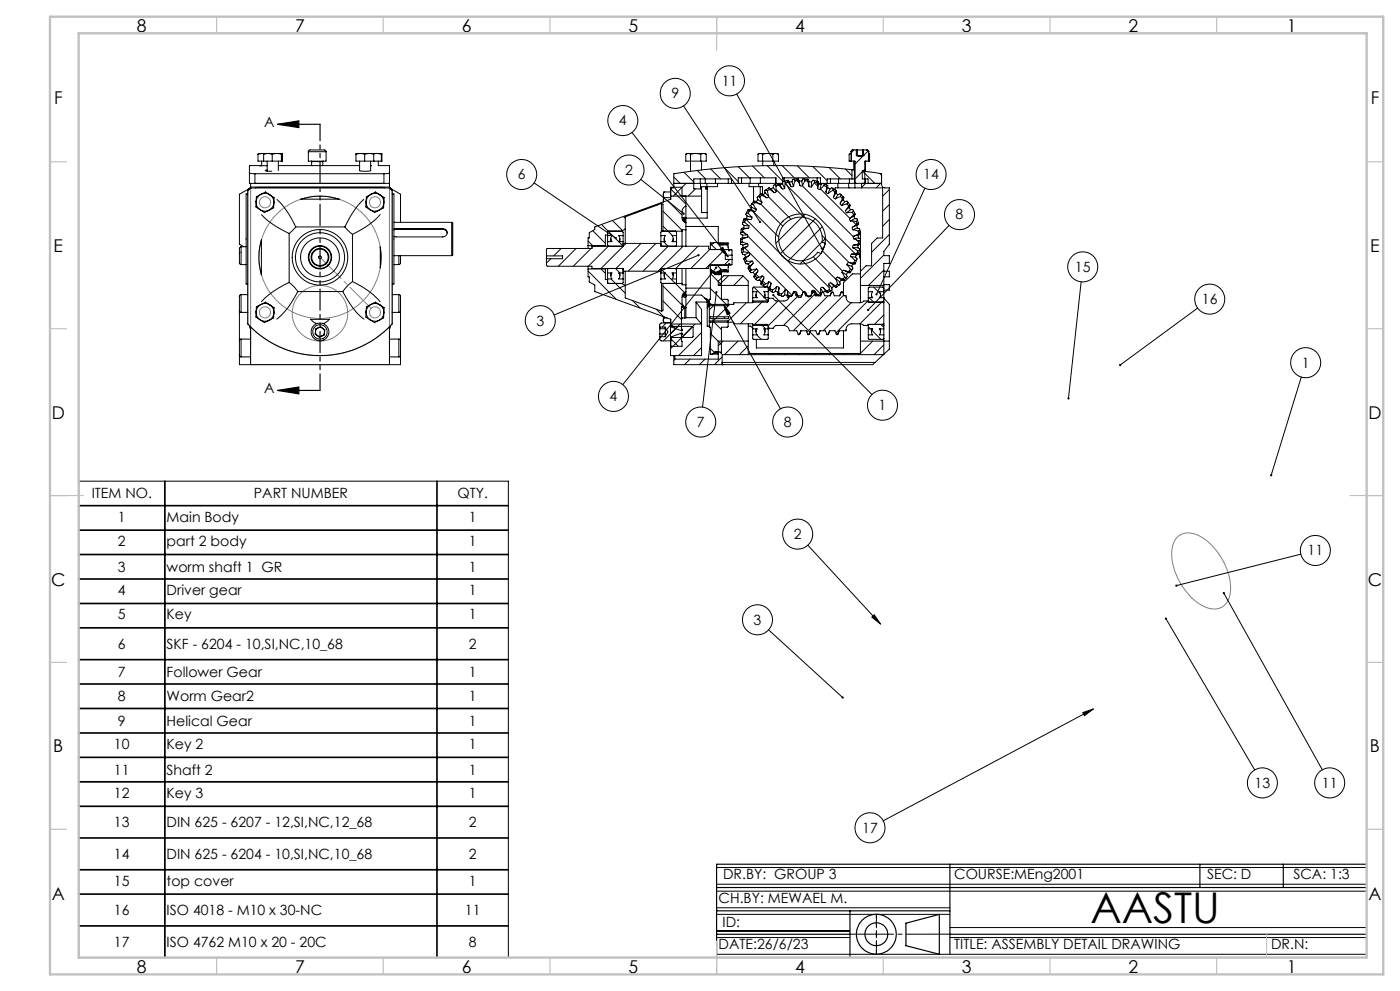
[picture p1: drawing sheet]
<svg xmlns="http://www.w3.org/2000/svg" width="420mm" height="297mm" viewBox="0 0 420 297" stroke-linecap="round" stroke-linejoin="round" font-family="sans-serif">
<g fill="none" stroke="#000" stroke-width=".35">
<path d="M83.3 37.2l6.3-1v2zM83.3 37.2h12.7M83.3 117l6.3-1v2zM83.3 117h12.7M285 259v27M360 259v7M385 259v7M410 259h-195v28M215 266h195M215 273h70M215 280h40M255 273v14"/>
<path d="M271.8 276.7l10-2.7v12l-10-2.6zM285 280h125"/>
<circle cx="262.9" cy="280" r="6"/>
<circle cx="262.9" cy="280" r="3.4"/>
</g>
<g fill="none" stroke="#000" stroke-width=".3">
<path d="M189.6 39.7l28.8 37.3M205.1 31.7l22.9 34.8M221 28.2l25.6 46.3M74.3 58.1h-.5v27h.5M74.5 56.7l-2.7 1.5v15l1.3 .7M74.8 51.8l1.7 .3M74.8 51.8v3.2h.4M74.8 56.6h-.3v.4M75.2 56.3l-.9 .8v40a29.4 29.4 0 0 0 43.4 0v-40l-.9-.8M75.2 56.3h.1M75.2 55.7l-.1 .4-.5 .5M75.2 55h41.6"/>
<path d="M75.2 56.3h41.6M75.2 55v1.3M76.5 52.1v2.9M76.5 52.1h38.7M76.6 56.3l1.1-.2h36.6l1.1 .2M77.4 46.2v2.1h7.3v-2.1M78.3 58.2l-1.4 .7-.1 1.6M78.3 58.2a2.76 2.76 0 0 0-1.5 2.3M78.3 58.2a2.66 2.66 0 0 1 2.6 .2M78.3 58.2l1.4-.7 1.2 .9M78.5 49.6h-.6l2.3 .1M78.5 49.6h-3.7v2.2"/>
<path d="M78.5 48.3v1.4M78.7 46h.4M78.7 46h.5M78.7 46l-1.3 .2M78.7 46h-1.2l-.1 .2M79.1 46.2v2.1M79.2 46h.1M79.2 46l-.1 .2M79.2 46h1.2M80.2 51l-.6 .1 1.9 .2M80.2 48.3v3M80.4 46h2.6"/>
<path d="M80.4 46l1.3 .2M80.4 46l-1.3 .2M80.9 58.4a2.58 2.58 0 0 1 1.3 2.3M80.9 58.4l1.3 .8v1.5M81.7 46.2v2.1M83 46l1.4 .2M83 46l-1.3 .2M83 46h1.5M83.1 59.8a26.1 26.1 0 0 1 5.6 8.2M83.5 48.3v2.8M83.5 49.6h24.4M84.4 46.2v2.1"/>
<path d="M84.5 46h.1M84.5 46l.1 2.3M84.5 46l-.1 .2M84.5 46l.2 .2M84.6 46.2h.1M90.1 59.8a18.3 18.3 0 0 1 11.7 0M90.3 59.7h11.4M92.5 45.5l.1-.4 .4-.2h4.3l.4 .2 .1 .4M92.5 45.5v2.8h5.3v-2.8M92.5 45.5h5.3M93.4 48.3l.1 .1M93.5 48.4h3.3"/>
<path d="M93.5 48.4v1.2M96.8 48.4v1.2M97 48.3l-.2 .1M106.9 46h.1M106.9 46l-.1 .2M106.9 46h1.2M107.9 48.3v2.8l1.1 .2 2.2-.1v-2.9M108.1 46h2.6M108.1 46l1.3 .2M108.1 46l-1.3 .2M109.1 59.8a26.1 26.1 0 0 0-5.6 8.2M109.4 46.2v2.1"/>
<path d="M110.7 46l1.4 .2M110.7 46l-1.3 .2M110.7 46h1.5M111.2 49.7h.3M111.3 58.2a2.76 2.76 0 0 0-1.5 2.3M111.3 58.2l-1.4 .7-.1 1.6M111.3 58.2a2.72 2.72 0 0 1 2.6 .2M111.3 58.2l1.3-.7 1.3 .9M112.1 46.2v2.1M112.2 46h.1M112.2 46h.8M112.2 46l-.1 .2"/>
<path d="M113 46l1.4 .2M113 46l-.7 .1M113 46h1.5M113.5 48.3v1.3h3.3v2.2M113.9 58.4a2.65 2.65 0 0 1 1.2 2.3M113.9 58.4l1.4 .8-.2 1.5M114.4 46.2v2.1M114.5 46l-.1 .2M114.5 46l.1 2.3h-7.8v-2.1M115.2 52.1v2.9M116.8 51.8l-1.6 .3M116.8 56.3h.1"/>
<path d="M116.8 55.7l.6 .9M116.8 51.8v4.5M117.2 56.6h.3v.4M117.5 56.7l2.7 1.5v8.4M117.7 58.1h.5v27h-.5M160.2 54.8l24.5 16.5M192.2 53.8l12.9 10.2M199 58.4l.2 .8M199 58.4v2.1l.2-1.3M199.2 57.5l-.2 .9M199.2 57.5h2M199.2 59.2h2"/>
<path d="M201.2 58.8v1M201.2 56.3h.1M201.2 58.8h9.3M201.2 56.3v2.5M201.3 56.7l4.5 4.5M202.1 55h8M202.1 53.1l1.9 1.9M204.6 58.8v-2.7h-3.3v3.6l-22.9 8.3v.8l-1.6 .9v1.6h-.4v2.3M205.2 51.6l2.9 3M205.8 58.8v3M205.8 55l-3.8 3.8M206.4 46l.8 .2"/>
<path d="M206.4 46h2.3M206.4 46l-.7 .2v2.1h6.2v-2.1M206.4 46l-.6 .2M207.2 46.2v5.1M208.6 56.6l-2.2 2.2M208.7 46l1.5 .2M208.7 46h2.4M208.7 46l-1.5 .2M209.2 51.1l2.5 2.5M210.1 53.6v1.4M210.1 55h2M210.1 55v1.6"/>
<path d="M210.2 46.2v2.1M210.5 58.8v4.9h1.7M210.5 48.3v2.6M211.1 46l.8 .2M211.1 46l-.9 .2M211.6 53.6v1.4M212.1 55h3.2M212.1 55v1.6M212.2 56.6h-.5v-.7h-1.2v2.9M213.2 50.6l3 3M214.6 53.6v1.4M215.3 55h4.2"/>
<path d="M215.3 55v.9h-3.1v7.8M217.3 50.3l4.2 4.1M218.5 53.6v1.4M219.5 55v-1.4h-11.4v3h2.4M219.5 55h2M221.5 55h3.2M221.5 55v-1.7h11.3v1.7M221.5 50l3.3 3.3M222.5 53.3v1.7M224.7 55v.9h2.9M224.7 55h2.9M225 53.3v1.7"/>
<path d="M225.8 49.8l3.5 3.5M226.1 55.9v4.5M227.3 59.8l1.3 .8M227.3 59.8l-.5 .6M227.5 58.8l.5 .3M227.5 58.8l-.4 .4 .2 .6M227.6 55.9h1.1v2.3M227.6 55h5.2M227.6 55v.9M228 59.1l.6 1.5M228.1 58.3l-.6 .5M228.1 58.3l.4 .3"/>
<path d="M228.1 55.9v2.4M228.1 58.3l.2-.2 .6 .2M228.1 46l.7 .2M228.1 46h2.2M228.1 46l-.7 .2v2.1h6.1v-2.1M228.1 46l-.6 .2M228.1 53.3v1.7M228.5 58.6l-.5 .5M228.5 58.6l.8 .3a.73 .73 0 0 0 .6 .4 .73 .73 0 0 0 .7-.4v-.1M228.8 46.2v2.1M228.8 48.3v1.4M228.9 58.3l.9 .9"/>
<path d="M229.5 57.8l1.1 1M229.5 57.8l-.6 .5M229.8 56.9l.5 .3M229.8 56.9l-.4 .3 .1 .6M230.2 49.6l4.6 4.7M230.3 57.2l.3 1.6M230.3 46l1.5 .2M230.3 46l-1.5 .2M230.3 46h2.4M230.5 56.4l-.7 .5M230.5 56.4l.4 .4M230.5 56.4l.3-.2 .5 .4"/>
<path d="M230.5 59l6.8 6.7M230.9 56.8l-.6 .4M230.9 56.8l.8 .5a.62 .62 0 0 0 .6 .5 .62 .62 0 0 0 .6-.4M231.3 56.6l.8 1.1M231.8 46.2v2.1M232 56.2l.9 1.2M232 56.2l-.7 .4M232.1 48.3v1.3M232.4 55.3l.4 .4M232.4 55.3l-.4 .3v.6M232.7 46l-.9 .2M232.7 46l.8 .2"/>
<path d="M232.7 53.3v1.7M232.8 55h2v-1.7h11.3v1.7M232.8 55.7l.1 1.7M232.8 56.8l8.4 8.4M233.2 55l-.8 .3M233.2 55l.3 .4M233.4 55h-.2M233.5 55.4l-.7 .3M233.5 55.4l.6 .6a.75 .75 0 0 0 1.3 .4v-.1M233.6 55l.4 .3M234 55.3l.6 1.2M234.6 49.6l3.7 3.7"/>
<path d="M234.7 55l.7 1.3M234.7 55l-.7 .3M234.7 55h.1M235.3 53.3v1M235.3 54.3l.3 .4M235.3 54.3l-.5 .3M235.5 55l21.1 21.1M235.6 54.7l-.2 1.6M236.1 54.1l-.8 .2M236.1 54.1l.3 .4M236.1 54.1l.3-.1 .4 .5M236.4 54.5l-.8 .2"/>
<path d="M236.4 54.5l.5 .7a.79 .79 0 0 0 .9 .7l.3-.1M236.8 54.5l.4 1.3M237.6 54.4l.5 1.4M237.6 54.4l-.8 .1M238.3 53.7l.2 .5M238.3 53.7l-.5 .1-.2 .6M238.5 54.2l-.4 1.6M239.1 53.7h-.8M239.1 53.7l.2 .4M239.1 53.7l.4-.1 .2 .5M239.1 54.1l.4 .4M239.2 49.7l3.6 3.6"/>
<path d="M239.3 54.1l-.8 .1M239.3 54.1l.4 .8a.74 .74 0 0 0 .8 .9l.3-.2M239.7 54.1l.2 1.4M239.7 54.1l.9 .1M240.6 54.2l.2 1.4M240.7 55.7l15.3 15.3M241.4 53.7l.1 .5M241.4 53.7h.8M241.4 53.7l-.5-.1-.3 .6M241.5 54.2l-.7 1.4M241.5 54.2l.8 .1M242.2 53.7l.1 .6"/>
<path d="M242.2 53.7l.3 .1 .2 .6M242.3 54.3l.3 .9a.63 .63 0 0 0 .2 .7 .63 .63 0 0 0 .7 .1M242.7 54.4l-.1 1.3M242.7 54.4l.8 .1M243.5 54.5v1.5M243.9 49.9l4.2 4.2M244.3 54.8l1 1M244.4 54.1v.5M244.4 54.1l.8 .2M244.4 54.1l-.5-.1-.4 .5M244.4 54.6l-.9 1.4M244.4 54.6l.8 .3"/>
<path d="M245.1 53.3v1M245.2 54.9l.1 .8a.69 .69 0 0 0 0 .8 .69 .69 0 0 0 .8 .3M245.2 54.3v.6M245.2 54.3l.3 .1 .1 .6M245.6 55h.5M245.6 55l-.3 1.4M245.6 55l.7 .3M246.1 55h2M246.2 56.7l8.8 8.8M246.3 55.3l-.2 1.5M246.8 55l-.5 .3M246.9 55l.4 .1"/>
<path d="M247.2 55.6l-1.1 1.2M247.2 55.6l.7 .3M247.3 55.1l-.1 .5M247.3 55.1l.7 .4M247.9 55.9v.9a.74 .74 0 0 0-.1 .7 .74 .74 0 0 0 .6 .5h.1M248 55.5l-.1 .4M248 55.5l.3 .1v.6M248.1 55h3.3M248.3 56.2l-.5 1.3M248.3 56.2l.7 .4M248.7 50.2l3.4 3.4M249 56.6l-.5 1.4"/>
<path d="M249.1 53.6v1.4M249.8 57l-1.3 1M249.8 57l.7 .5M249.9 56.5l-.1 .5M249.9 56.5l.7 .5M249.9 56.5l-.3-.2-.6 .3M250.5 57.5l-.2 1a.61 .61 0 0 0-.2 .7 .61 .61 0 0 0 .6 .4M250.6 57l-.1 .5M250.6 57l.3 .2-.1 .6M250.8 57.8l-.7 1.1M250.8 57.8l.6 .5M251.4 55h3.2"/>
<path d="M251.4 55v1.3M251.4 58.3l-.7 1.3M251.4 58.3l.6-.2 .4 .3M251.6 53.6v1.4M252.2 58.9l-1.5 .7M252.2 58.9l.5 .5M252.4 58.4l-.2 .5M252.4 58.4l.6 .6M252.7 59.4l-.3 .8a.73 .73 0 0 0 0 1.3l.2 .1M253 59.8l-.8 .9M253 59.8l.5 .6M253 59l-.3 .4"/>
<path d="M253 59l.2 .2-.2 .6M253.6 50.7l2 1.9M254.6 55h1.9M254.6 55v1.3M254.8 53.6v1.4M254.9 46.1l.4-.1-.6 .2v2.1h.6M255.3 48.3h.1M255.3 45.5h.1M255.3 45.5v2.8M255.4 48.3l1.1 .1M255.4 45.5v2.8M255.6 53.6h.7"/>
<path d="M255.6 50.9h.7M255.6 50.9a199.5 199.5 0 0 0-53.5 1.2v4.2h-.9M255.6 50.9v2.7M255.6 53.6h-7.5v1.4M256 44.9l-.6 .2-.1 .4M256 44.9l-.6 .6M256 44.9h4M256.2 48.3v2.6M256.2 48.3l.1 .1M256.2 44.9l-.8 .8M256.3 54.7h.2M256.3 48.4h.2"/>
<path d="M256.3 48.4v6.3M256.3 54.7l.3 .3M256.5 56.3h2M256.5 56.3h-6l-.1 .5M256.5 55h.1M256.5 55v1.3M256.5 54.7l.4 .3M256.5 48.4v6.3M256.6 55h.3M256.9 55h7.6M256.9 46.6a2.27 2.27 0 0 0 2.1 0M256.9 46.6h2.1"/>
<path d="M256.9 44.9v1.7M257.2 44.9v1.7M258.5 56.3h6.3v15h-1.7l-1.6 1.7v6.7h-1.7l-1.7 1.6M258.5 55v1.3M258.7 51.2l5.7 .9M258.7 51.2v2.4h1.7v1.4M258.7 51.2l3.7 3.8M258.8 44.9v1.7M259 46.6h.1M259 44.9v1.7M259 46.6l-2.5 2.5M259.4 54.7h.2"/>
<path d="M259.4 48.4h.2M259.4 48.4v6.3M259.4 54.7l-.3 .3M259.4 50.7l-2.9 2.9M259.5 54.9v.1M259.6 48.4v3M259.6 53.6v1.1M259.6 54.7l-.2 .3M259.7 55l-1.2 1.2M259.8 48.3l-.2 .1M260 44.9l.5 .2 .1 .4M260 44.9l.3 .1 .2 .5"/>
<path d="M260.5 45.2l-1.5 1.4M260.5 45.5h.1M260.5 45.5v2.8M260.6 45.5v2.8M260.6 46.1l.3 .1zM260.9 46.2v2.1l-1.5 .1M263.9 52l.5 .5M264.2 55l-1.3 1.3M264.4 52.1l.1 3.2a1.02 1.02 0 0 0 1 1h1.3v16.9l-1.7 2.1v1.3h1.7v2.3h-1.7v6.6M264.4 52.1h.1M266.8 56.8l-2 2M277.5 56.4l-14.5 31.8"/>
<path d="M72.3 73.9l-.4 .4-.1 .7a9.3 9.3 0 0 0 .2 4.2l.3 .1M72.3 73.9v5.4M72.3 79.3h1.5M72.3 73.9h1.5M76.8 60.5a2.58 2.58 0 0 0 1.3 2.4M76.8 60.5v1.5l1.3 .9M78.1 62.9a2.66 2.66 0 0 0 2.6 .1M78.1 62.9l1.2 .8 1.4-.7M78.4 71.9v10.4M78.5 64.3a26.8 26.8 0 0 0 8.2 5.7M78.5 71.8a18.7 18.7 0 0 0 0 10.7M82.2 60.7a2.76 2.76 0 0 1-1.5 2.3"/>
<path d="M82.2 60.7l-.1 1.6-1.4 .7M86.7 70v14.6M88.7 68l-2 2M88.7 68h14.8M103.5 68l2.3 2.2M105.8 70.2v14.2M109.8 60.5a2.79 2.79 0 0 0 1.3 2.4M109.8 60.5l-.1 1.5 1.4 .9M111.1 62.9a2.72 2.72 0 0 0 2.6 .1M111.1 62.9l1.3 .8 1.3-.7M114.1 64.3l-1.1 1.1a28 28 0 0 1-7.2 4.8M114.1 73.9l.2 2.7-.2 3.8"/>
<path d="M114.1 74.2v5.9M115.1 60.7a2.83 2.83 0 0 1-1.4 2.3M115.1 60.7v1.6l-1.4 .7M118.2 79.3h1.5M118.2 66.6h17.3M118.2 76.6h17.3M118.8 68.5l-.6 .2M118.8 68.7l-.6 .2M118.8 68.5h14M118.8 68.5v.2M118.8 68.7h14M119.7 76.6v2.7"/>
<path d="M120.2 76.6v2.3l-.5 .4M132.8 68.5a1.24 1.24 0 0 1 1.4 1.3 1.24 1.24 0 0 1-1.4 1.2h-14l-.6-.2M132.8 68.7l1 .4 .4 .7M132.8 68.5v.2M135.5 66.6v10M135.5 66.6l.3 .2v9.6l-.3 .2M163.9 76.7v.8M163.9 77.5v2.1l.4 .2h13.3v.7h9.3v1.3M163.9 76.7h4.9v.8h-4.9M165.3 77.5l-1.4 1.3M168.3 74.5l-2.2 2.2M172.8 74.5l-5.3 5.3"/>
<path d="M176.4 73.6v.9M176.4 79.8v.8M176.4 73.6h5.2M176.4 72.2l1.4 1.4M177.3 74.5l-5.3 5.3M177.8 69.1l3.8 3.8M178 73.8l-.4 .4M180.4 67.3l6.5 6.4M181.6 73.6v.2M182.3 70.6v-1.3h4.4l.2 .3v1M182.3 70.6v1.8M182.3 70.6h1.3a1.43 1.43 0 0 0 0 1.8h-1.3"/>
<path d="M182.3 73.4l.3 .4M182.3 73.4v.4M182.3 72.4v1M182.3 70.4h-.7v3.2M182.5 73.8l-6 6M182.6 69.3l-.3 .3M183.3 71.5v.9M183.7 66.1l3.1 3M185.9 71.5v.9M186.9 70.6h-1.3a1.32 1.32 0 0 1 0 1.8h1.3M186.9 70.6v1.8M186.9 73.4l-.3 .4"/>
<path d="M186.9 72.4v1.4h-9.3v.7h-13.3l-.4 .1v2.1M186.9 73h11.4M187 64.9l.6 .5M187.6 68.6v4.4M187.6 68.6l-1.2 .7M187.8 73l-7.5 7.5M190.3 63.7l.2 .2M192.3 73l-7.5 7.5M193.6 62.5l.2 .2M196.8 73l-8.3 8.3M196.9 61.3l.2 .2M198.3 70.6v1.8"/>
<path d="M198.3 70.6h1.3a1.32 1.32 0 0 0 0 1.8h-1.3M198.3 73.4l.3 .4M198.3 72.4v1.4h14.3v.7l.3 .3M198.4 61l.5 .2v8.1M198.4 61v8.4M198.4 61l-10.8 4v3.6M198.9 67.8l2.9 2.8M198.9 63.3l5.7 5.7M199.1 72.4l1.3 1.4M199.2 71.5v.9M200.2 60.1l4.4 4.4M200.4 73.8l-7.5 7.5"/>
<path d="M202 71.5v.9M202.6 69.3l.3 .2 .1 1.1M203 70.6h-1.4a1.32 1.32 0 0 1 0 1.8h1.4M203 70.6v1.8M203 73.4l-.4 .4M203 73.4v.4M203 72.4v1M204.6 69.3h-6.1l-.2 .3v1M204.6 69.3v4.5M204.9 65.4l.6-.3 .3 .3M204.9 65.4l.3 .4M204.9 65.4l-.2 .3"/>
<path d="M204.9 73.8l-7.5 7.5M205.2 65.8l-.2 .4M205.2 65.8v.7M205.5 65.6l-.3 .2M205.5 65.6v1.1M205.8 61.8a1.64 1.64 0 0 0-1.2 1.6v1.8a1.64 1.64 0 0 0 1.2 1.6M205.8 68.9v4.9M205.8 61.8v3.6M205.8 65.4l-.3 .2M205.8 65.4v1.4M205.8 68.9h-1.2v.4M205.8 66.8v2.1"/>
<path d="M205.8 67.9h9.7v4.8M209.4 73.8l-6.7 6.7M209.6 76.5l-43.4 17.9M212.2 63.7v1.7h-6.4M212.9 74.8l-5.6 5.7M212.9 74.8h5.7v.3h.3v-.3h.4l.3 .2v1.5M213.1 73.1v.3M213.1 73.4v1.4M213.1 79.4v1.5M213.1 73.1h.5M213.4 73.3l1.5 1.5M214.1 72.8h-1v.3"/>
<path d="M215.1 79.4l1.4 1.5M215.2 72.7h-.9l-1.2 .7M215.2 72.7l.6 .4M215.2 72.7l3.2 .3M215.8 73.1l.3 .3M215.8 73.1h2.4M216 74.7l.8-.6 1.6 2.9zM216.1 73.4h1.8M216.1 73.4h.9M217.4 74.8l-5.7 5.7M218 73.4l.4 .4M218.4 73l-.5 .4"/>
<path d="M218.4 73l.1 1.8M218.4 74.2h.1M218.5 79.4l-.1 1.9M218.9 77.7l-1.7 1.7M219.6 77.7v1.6l-.3 .1h-.4v-.3h-.3v.3h-5.7l-.3 .3v.8h-14.3v1.3M219.6 76.5v1.2M219.6 76.5h-2v1.2h2M222.1 71.9l.1 .8M222.2 72.7v.5l.6 .2M222.2 69.6v.5l.5 .4M222.4 68.8l-.2 .8M222.4 74.9l.2 .8"/>
<path d="M222.6 75.7l.1 .5 .6 .1M222.6 71.7l.1 .8M222.6 71.7l-.5 .2M222.7 72.5l1.5 .5M222.7 72.5l-.5 .2M222.7 71.3l-.6 .2v.4M222.7 70.5v.8M222.8 69.5l1.4 .8M222.8 69.5l-.6 .1M222.8 73.4l.1 .8M222.8 69.2l.8 .8M222.8 66.6l-.1 .5 .5 .5"/>
<path d="M222.9 68.8l-.1 .7M222.9 68.8h-.5M222.9 74.2l-.5 .4v.3M222.9 74.7l.2 .7M222.9 74.7l-.5 .2M223 68.3l1.4 .1M223 68.3l-.6 .2v.3M223.1 75.4l1.6 .3M223.1 75.4l-.5 .3M223.1 65.9l-.3 .7M223.1 65.9h.5M223.2 67.6h1.4"/>
<path d="M223.2 67.6l-.2 .7M223.2 77.8l.4 .8M223.3 76.3l.3 .8M223.4 66.6l1.2 1M223.4 66.6h-.6M223.4 74.3l12.6 12.6M223.6 78.6l.2 .5h.6M223.6 77.1l-.5 .4 .1 .3M223.6 65.9l-.2 .7M223.7 77.5l.2 .7M223.7 77.5l-.5 .3M223.8 65.5l1.3 .3"/>
<path d="M223.8 65.5h-.6l-.1 .4M223.9 65.8l22.2 22.2M223.9 78.2h1.7M223.9 78.2l-.3 .4M223.9 63.8h.6M223.9 63.8l-.2 .4 .4 .5M224 71.2l-1.3 .1M224.1 64.7l1.5 .3M224.1 64.7l-.3 .8M224.2 70.3l.1 .2a.74 .74 0 0 1-.9 .9l-.8 .3M224.2 70.3l-1.5 .2M224.2 73.9l-1.3 .3"/>
<path d="M224.2 73l.1 .2a.58 .58 0 0 1 0 .6 .58 .58 0 0 1-.5 .3l-.9 .6M224.2 73l-1.4 .4M224.3 63l-.4 .8M224.3 63l.5 .2M224.3 70.8l16.8 16.7M224.4 79.1l.3 .7M224.5 63.8l1.1 1.2M224.6 67.6l.1 .2a.61 .61 0 0 1-.8 .7l-1 .3M224.7 75.7h.1a.63 .63 0 0 1 .1 .7 .63 .63 0 0 1-.5 .4l-.7 .7M224.7 75.7l-1.4 .6M224.7 79.8l-.3 .5 .1 .3M224.8 63.2l-.3 .6"/>
<path d="M224.8 76.5l-1.2 .6M225.1 62.8l1.2 .6M225.1 62.8h-.6l-.2 .2M225.5 62.1l1.4 .6M225.5 62.1l-.4 .7M225.5 61.2l.5 .1M225.5 61.2l-.3 .4 .3 .5M225.6 65v.3a.73 .73 0 0 1-1.2 .5l-.8 .1M225.6 78.2l.1 .1a.71 .71 0 0 1 .2 .7 .71 .71 0 0 1-.5 .5l-.5 .8M225.6 78.2l-1.2 .9M225.8 79.1l-1.1 .7M225.8 63.2l7.8 7.8"/>
<path d="M226 61.3l.9 1.4M226 60.5l-.5 .7M226 60.5l.5 .2M226.5 60.7l-.5 .6M226.8 60.4l1.1 .7M226.8 60.4l-.6-.1-.2 .2M226.9 62.7v.1a.61 .61 0 0 1-.4 .6 .61 .61 0 0 1-.7-.2h-1M228.2 61.1l6.6 6.7M228.6 60.6l-.1 .2a.63 .63 0 0 1-1 .2l-1-.3M235.1 66.1l-.5 .5M235.3 67.2a6.5 6.5 0 0 1 7.7-1.5 6.5 6.5 0 0 1 3.6 6.8l1 .5-1.3 3-1-.4a6.5 6.5 0 0 1-9.4 1 6.5 6.5 0 0 1-.6-9.4zM240.7 78.1l8 8.1"/>
<path d="M241.4 64.2l-8.6 8.7M244 76.9l6.8 6.8M244.6 65.6l-10.5 10.5M246.5 75.7h.1M246.6 70.6l8.1 8.1M246.7 67.9l-10.2 10.3M246.7 75.2l6 6M247.7 71.5l-7.7 7.6M253.5 60.4l-.9 1.2M253.5 60.4l.6-.1 .3 .4M254.1 79.4l1 1.3M254.1 79.4l1.5 .4"/>
<path d="M254.1 61.1l-1.5 .5M254.1 61.1l.5 .6M254.4 60.7l-.3 .4M254.4 60.7l.5 .6M254.6 61.7l-.4 .7a.74 .74 0 0 0-.5 .6 .74 .74 0 0 0 .3 .7l.1 .1M254.6 78.7l1.3 .4M254.8 62.1l-1 .9M254.8 62.1l.4 .7M254.9 61.3l-.3 .4M254.9 61.3l.2 .3-.3 .5M255.2 66.2l1.7 .2M255.2 76.9l1.2 1.1"/>
<path d="M255.2 76.9l1.5 .2M255.2 62.8l-1.1 1M255.2 62.8h.6l.3 .4M255.6 79.8l.3 .6-.3 .4M255.6 76.1l1.4 .3M255.7 63.6l-1.6 .2M255.7 63.6l.3 .7M255.8 66.2l1 1.1M255.9 68.9l1.6 .4M255.9 74.3l1.4 .9M255.9 79.1l-.3 .7M256 64.3l-.6 .8a.61 .61 0 0 0-.5 .5 .61 .61 0 0 0 .3 .6"/>
<path d="M256.1 63.2l-.4 .4M256.1 63.2l.3 .8M256.1 78.7l-.8 .1a.72 .72 0 0 0-.7-.2 .72 .72 0 0 0-.5 .7v.1M256.1 78.7l.5 .1M256.2 71.6l1.4 .6M256.2 73.4h1.3M256.2 64.8l-1.1 .5M256.2 64.8l.3 .7M256.4 78l-.3 .7M256.4 78h.6M256.4 64l-.4 .3M256.4 64l.2 .3-.4 .5"/>
<path d="M256.5 65.5l-1.3 .7M256.5 65.5l.6 .1 .1 .4M256.6 78.8l-.1 .3h-.6M256.7 77.1l.4 .5-.1 .4M256.9 66.4l.2 .7M256.9 71.8l.7 .8M257 76.4l-.3 .7M257 78l-.4 .8M257.1 67.1l-.7 .6a.7 .7 0 0 0-.7 .4 .7 .7 0 0 0 .2 .8M257.1 75.9l-.8 .2a.77 .77 0 0 0-1.1 .5v.3M257.1 67.6l-1.2 .4M257.1 67.6l.2 .8"/>
<path d="M257.2 66l-.3 .4M257.2 66l.3 .8M257.3 75.2l-.2 .7M257.3 68.4l-1.4 .5M257.3 68.4l.6 .1 .1 .5M257.4 74.3h-1.5M257.4 74.3l.5 .3-.1 .5M257.5 69.3l.1 .8M257.5 73.4l-.1 .9M257.5 66.8l-.4 .3M257.5 66.8l.1 .4-.5 .4M257.6 70.1l-.7 .3a.75 .75 0 0 0-.9 1l.2 .2"/>
<path d="M257.6 70.5l-1.4 .2M257.6 70.5v.8M257.6 73l-.8 .3a.71 .71 0 0 0-.7 .1 .71 .71 0 0 0-.2 .8v.1M257.6 71.3l-1.4 .3M257.6 71.3l.5 .3M257.6 72.2v.8M257.6 72.2l.5-.1v.8M257.6 75.9h-.5M257.6 75.9l-.1 .3-.5 .2M257.8 75.1l-.5 .1M257.8 75.1l-.2 .8M258 69l-.5 .3"/>
<path d="M258 69l.1 .8M258 69.5l.1 16M258.1 69.8l-.5 .3M258.1 69.8v.4l-.5 .3M258.1 72.9l-.5 .1M258.1 72.9v.3l-.6 .2M258.1 76.2v.8M258.1 75.6l-.3 1.1 .3 .9M265.1 76.4l-7 7M266.8 65.8l-2 2M266.8 70.3l-5.3 5.3M266.8 61.3l-2 2"/>
<path d="M284.7 67.6l-24.3 25.3M71.8 93.1l.5 .5M71.8 93.1v9M72.3 88.3l-.5 .4v4.4M72.3 88.3v5.3M72.3 88.3h2M72.3 93.6h2M74.8 97.6l.4 1M75.2 98v11.3M76.8 93.5a2.58 2.58 0 0 0 1.3 2.3M76.8 93.5v1.5l1.3 .8M78.1 95.8a2.66 2.66 0 0 0 2.6 .2"/>
<path d="M78.1 95.8l1.2 .9 1.4-.7M78.3 91.3a2.64 2.64 0 0 0-1.5 2.2M78.3 91.3a2.55 2.55 0 0 1 2.6 .1M78.3 91.3l-1.4 .7-.1 1.5M78.3 91.3l1.4-.7 1.2 .8M80.9 91.4a2.58 2.58 0 0 1 1.3 2.3M80.9 91.4l1.3 .8v1.5M82.2 93.7a2.63 2.63 0 0 1-1.5 2.3M82.2 93.7l-.1 1.6-1.4 .7M86.7 84.6l-3.1 1.7a22.1 22.1 0 0 0-5.1 4.1M86.7 84.6l1.5 1.3 1.1 1.5M89.3 87.4l-.8 1.5a19.8 19.8 0 0 1-5.5 6.7"/>
<path d="M89.3 87.4h13.5M93.2 95.6l.9 .9 1 .5M93.3 95.7h5.4M94.8 98.5l1.4-.6 1.2 1-.2 1.5-1.4 .6-1.3-.9zM98.8 95.6l-.9 .9-1 .5M102.8 87.4l.9 1.5a19.2 19.2 0 0 0 5.5 6.7M105.8 84.4l-1.6 1.4-1.4 1.6M105.8 84.4a24.8 24.8 0 0 1 8.3 6M109.8 93.5a2.79 2.79 0 0 0 1.3 2.3M109.8 93.5l-.1 1.5 1.4 .8M111.1 95.8a2.72 2.72 0 0 0 2.6 .2M111.1 95.8l1.3 .9 1.3-.7"/>
<path d="M111.3 91.3a2.64 2.64 0 0 0-1.5 2.2M111.3 91.3l-1.4 .7-.1 1.5M111.3 91.3a2.61 2.61 0 0 1 2.6 .1M111.3 91.3l1.3-.7 1.3 .8M113.9 91.4a2.65 2.65 0 0 1 1.2 2.3M113.9 91.4l1.4 .8-.2 1.5M115.1 93.7a2.7 2.7 0 0 1-1.4 2.3M115.1 93.7v1.6l-1.4 .7M116.8 98v11.3M117.2 97.6l-.4 1M117.7 88.3h2M117.7 93.6h2"/>
<path d="M119.7 88.3l.5 .4v4.4M119.7 88.3v5.3M120.2 93.1l-.5 .5M120.2 93.1v9M176.4 80.6v2.4h.4v1.5l1.6 .9v2l22.9 8.3v2.3l3.1 1.1 .3-.1-.3-.4v-6.7h.2M176.4 80.6h5.2M176.4 81.2l8.6 8.6M180.3 80.6l1.3 1.3M181.6 80.5v.1M181.6 80.6v3.2h.7M182.3 84.6l.3 .3M182.3 83.6v1.3h4.5l.1-1.3"/>
<path d="M182.3 81.8v1.8M182.3 81.8h1.3a1.43 1.43 0 0 0 0 1.8h-1.3M182.3 80.5v.3M182.3 80.8v1M182.6 80.5l-.3 .3M183.3 81.8v.9M183.3 83.6l4.3 4.3M184.6 80.5l1.4 1.3M185.9 81.8v.9M186.4 84.9l1.2 .7M186.6 80.5l.3 .3M186.9 81.8h-1.3a1.32 1.32 0 0 1 0 1.8h1.3"/>
<path d="M186.9 81.8v1.8M186.9 81.3h11.4M187.6 81.3v4.3M187.6 85.6v3.7l10.8 3.9M189.8 90.1l2.2 2.2M196.9 92.6l2.2 2.3M197.9 98l1.7 .1M197.9 98.5h1.7M198.3 83.6v1l.2 .3h6.1M198.3 81.8v1.8M198.3 81.8h1.3a1.32 1.32 0 0 0 0 1.8h-1.3M198.3 80.6l1.2 1.2"/>
<path d="M198.4 84.9v8.3M198.6 80.5l-.3 .3M198.9 84.9v8.1l-.5 .2M198.9 90.2l5.5 5.6M198.9 85.7l5.9 5.9M199 94.9v1.1M199 96l.2 .7h2M199 96l.2 .6M199.2 94.9v.4M199.2 95.3l-.2 .7M199.2 95.3h.9M199.2 81.8v.9"/>
<path d="M199.5 81.9l3.1 3M199.6 98.1v2.7M199.6 98.1l.8 1.4-.8 1.3M199.8 96.8l-1.2 1.2M201.2 95.6v1.2M201.3 97.7l6.4 .1 .2 .3v2.8l-.2 .2-6.4 .2M201.3 96.8h-2.9l-.5 .4 .1 4.7 .4 .3h2.9M201.3 97.1l1.4 1.4M202 81.8v.9M202.6 80.5l.4 .3zM202.6 84.9l2.7 2.8M203 83.6v1l-.4 .3"/>
<path d="M203 81.8h-1.4a1.32 1.32 0 0 1 0 1.8h1.4M203 81.8v1.8M203 80.5v.3M203 80.8v1M203.3 97.8l-4.3 4.4M204 97.1l-2.8 2.9M204.1 99.9l.4 .4M204.4 95.3h1M204.6 91.9h.1M204.6 80.5v4.4M204.6 84.9v.5h1.2M204.6 95.3v.3"/>
<path d="M204.7 88.5l.2 .4M204.8 91.9l.6 .5M204.8 91.6l-.2 .4v-.1M204.8 91.3l1 .9-.4 .2M204.8 91.3v.3M204.8 91.6h.1M204.9 88.9l.5 .2 .4-.2M205 88l.2 .5M205.2 88.5l.3 .1M205.2 88.5l-.3 .4M205.2 87.8v.7M205.4 92.4v2.9"/>
<path d="M205.5 88.6l.3 .3M205.5 87.6v1M205.8 87.5a1.64 1.64 0 0 0-1.2 1.5l.2 2.6M205.8 80.5v4.9M205.8 88.9v6.3l-.4 .1M205.8 87.5v1.4M205.8 88.4h4.7l1.7 1.7v.4M205.8 85.4v2.1M205.8 95.2h3M205.8 86.4h7.3M207.8 97.9l-3.3 3.2M208.5 97.1l-7.3 7.4"/>
<path d="M208.8 95.2l1.7 1.9M208.8 90.5v4.7M208.8 90.5l1.7 2.2v4.4M208.8 90.5h3.4M210.5 97.1h-9.3v9.5h.9v2.7h59.7l.7-.7M210.5 97.1v9.5h-8v1h13v-5.4h9M210.5 99.7l-6.9 6.9M211.3 89.3a1.68 1.68 0 0 1 1.4 1.2 1.68 1.68 0 0 1-.5 1.8M211.7 89.7a1.44 1.44 0 0 1 .5 2.2M212.2 90.5v7.3h.6M212.8 96.2h5.6l-.1 1.8-1.9 .1v7.8l-.4-.4h-1.5M212.8 96.4l.3 .2h.7v-.2h.3v.2h6v.4h5.7v1.6"/>
<path d="M212.8 90.7l1 .9M212.9 94.9h5.8l-.3 .6h-5.2zM213.1 81.2h.6M213.1 81.2v.3h1.2M213.1 80.9h.3M213.1 80.9v.3M213.1 80.9h.1M213.1 99.9l3.3 3.4M213.1 86.5l5.2 5.1M213.1 82l3.3 3.3M213.4 80.9l.3 .3M213.6 81.7l2.8-.1v.3"/>
<path d="M213.7 81.2l.6 .3M213.8 96.2l2.6 2.6M214.2 82l.3 .3h1.5M214.2 82l-1.1-.4v8.1h-.3v8.4h.3v8h.5M214.2 82h2.1M214.5 91.2l-1.7 1.6M214.8 80.2l-28 35.1M214.9 87.6l-4.2 34.4M215.3 82.3h.7M215.5 84.3l1.6-1.7h5.7l1.7 1.7v1.2h-9zM215.5 81.4v.2M215.8 81.1l2.5 .1"/>
<path d="M216.3 82l-.3 .3M216.4 81.9v7.8l1.9 .1 .1 1.8h-5.6M216.4 81.9l-.1 .1M217 91.2l2 2.7-.8 .5zM217 91.2l17.1 31.4M217.1 80.9h.8M217.1 94.9l.5 .6M217.9 80.9a2.95 2.95 0 0 0-2.7 .6h-.9M217.9 80.9l.4 .3M218.3 81.2l.1 .1M218.3 96.2l.1 .1M218.4 81.3v.2l-3-.1"/>
<path d="M218.4 80.1h.1M218.5 82.6l-2.9 2.9M218.9 91.2l-5.3 5.4M222.9 82.7l-2.8 2.8M223.9 90.7l-5.8 5.9M224.5 85.5v5.2M224.5 97v5.2M224.5 97.8h.7l.6 .5M224.5 80.6l.5 .7M224.9 80.3l.4 .6M224.9 80.3l-.4 .3M225 81.3l.2 .4h.7"/>
<path d="M225 80.4l.5 .5M225.3 80.9l-.3 .4M225.8 87.4v-1.1l.3-.3h4.1l.3 .3v1.1M225.8 98.6v1.8M225.8 87.4v1.8M225.8 98.6h1.4a1.32 1.32 0 0 0 0 1.8h-1.4M225.8 87.4h1.4a1.32 1.32 0 0 0 0 1.8h-1.4M225.8 90.2l.3 .4h4.1l.3-.4M225.8 89.2v1.5h-5.7v.5h-6v.2l-1-.2-.3 .2M225.8 90.2h4.7M225.8 90.2l.4 .4M225.8 97.4l4.4-.2 .3 .3h-4.7z"/>
<path d="M225.9 81.7l.4 .6M226.2 86l3 3.1M226.3 83.1l.5 .6M226.3 82.3l-.2 .6 .2 .2M226.6 82.7l.5 .6M226.6 82.7l-.3 .4M226.8 88.3v.9M226.8 98.6v.9M226.8 82.2l.9 .9M226.8 83.7l.4 .4 .6-.2M226.9 80.6l.2 .1a.77 .77 0 0 1-.2 1.2l-.3 .8M226.9 80.6l-1.6 .3"/>
<path d="M226.9 80.6l-1 1.1M227.1 83.3l-.3 .4M227.3 81.4l-1 .9M227.8 83.9l.6 .6M228.4 84.5l-.2 .6 .2 .2M228.4 97.2l1.3 1.4M228.4 85.3l.7 .5M228.6 84.8l.6 .5M228.6 82.7l.3 .1a.75 .75 0 0 1 0 1.2l-.3 .8M228.6 82.7l-1.5 .6M228.6 82.7l-.8 1.2M228.6 84.8l-.2 .5"/>
<path d="M228.8 84.2l.9 .9M228.9 90.2l-6.8 6.8M229.1 83.5l-.7 1M229.1 85.8l.3 .2M229.2 85.3l-.1 .5M229.3 89.2l1.2 1.1M229.5 98.6v.9M229.5 88.3v.9M230 85.8l.7 .5M230 85.8l-.4 .2M230.5 98.6v1.8M230.5 87.4v1.8"/>
<path d="M230.5 98.6h-1.3a1.43 1.43 0 0 1 0 1.8h1.3M230.5 87.4h-1.3a1.43 1.43 0 0 1 0 1.8h1.3M230.5 98.1l.3 .3h1.2l.8-.9h2.4a1.69 1.69 0 0 1 1.6 1.6h2.2l.5 1.2 .4-.2M230.5 89.2v1M230.5 97.5v1.1M230.6 84.5h.3a.61 .61 0 0 1 .3 1l-.2 1.1M230.6 84.5l-1.4 .8M230.6 84.5l-.6 1.3M230.7 86.3l-.1 .6 .3 .2M230.9 87.1l.7 .4M231 86.6l.7 .4M231 86.6l-.1 .5"/>
<path d="M231.1 86.5l.3 .2M231.3 85.1l-.6 1.2M231.7 87l-.1 .5M232 88.4l29.6 29.8M232.6 87.3l.7 .4M232.6 87.3l-.5 .4-.5-.2M233 85.9h.2a.63 .63 0 0 1 .4 1l.1 1M233 85.9l-1.3 1.1M233 85.9l-.4 1.4M233.3 87.7l.1 .6 .2 .1M233.4 90.2l-7.3 7.3M233.6 88.4l.9 .3"/>
<path d="M233.7 87.9l.7 .3M233.7 86.4l-.4 1.3M233.7 87.9l-.1 .5M234.4 88.2l.1 .5M235.3 88.4l.8 .2M235.3 88.4l-.4 .4-.4-.1M235.5 86.9h.4l.4 .2M235.5 86.9l-1.1 1.3M235.5 86.9l-.2 1.5M236.1 88.6l.2 .6h.3M236.3 87.1l.2 1.7M236.3 87.2l1.3 1.3"/>
<path d="M236.3 87.3l-.2 1.3M236.5 88.8l.1 .4M236.6 89.2v.1M239 87.7v.9M239.5 88.6l-9 9M240.3 99.1l-.4 1M240.3 99.1h1.6l.4 1.1 .3 .1 .1-.2M240.8 87.7l.4-.2 .5 1.1h1.6l.4-.9M240.8 87.7l-.3 .9h-1.7l-.5-1.1h-.3l-.4 1.1h-.8a1.63 1.63 0 0 1-1.6 1.6h-2.5l-.7-.8h-1.2l-.3 .3M240.8 87.7h.1M241.7 87.7l.2 .9M242.3 88.6l.2 .4"/>
<path d="M243.1 99.1h1.7l.4 1.2 .4-.2M243.1 99.1l-.4 1M243.2 99.1l-.5 1M243.6 87.2l.1-.1a.74 .74 0 0 1 1.1 .6l.6 .6M243.6 87.2l-.1 .8a.78 .78 0 0 1-.8 .9 .78 .78 0 0 1-.8-.8 .61 .61 0 0 0-.7-.7 .61 .61 0 0 0-.5 .8l-.1 .2a.75 .75 0 0 1-.9 .7 .75 .75 0 0 1-.6-.9 .63 .63 0 0 0-.5-.8 .63 .63 0 0 0-.7 .6l-.2 .4a.78 .78 0 0 1-1.2 .4M243.6 87.2l.2 .4M243.7 87.7l.4-.2 .5 1.1h1.6l.4-.9M243.7 87.7l-.1 .1M243.9 87.5l-.2 .2M244.4 88.2l-9.3 9.3M244.5 87.2l.4 1.2M244.5 88.4h.4"/>
<path d="M244.9 88.4l.2 .2M245.4 88.3l.2 .3M245.7 100l-.1 .2M246.1 99.1l-.5 1M246.1 88.1l-.7 .2M246.1 88.1l.2 .2M246.1 86.4l.6 1.1M246.1 86.4l.2-.2a.78 .78 0 0 1 1.1 .5l.7 .5M246.1 86.4v1.7M246.2 88.6h-.2M246.6 87.6v.1M246.6 87.7l-.5 .9"/>
<path d="M246.6 87.7l.1-.2h.3l.4 1.1h1.7l.3-.9M247.1 86.3l.6 1.1M247.7 87.4l-.7 .2M247.7 87.4l.5 .3 .3-.1M248.1 87.2l.4 .4M248.4 88.6l-10.4 10.5M248.6 85.2v-.2a.75 .75 0 0 1 1.3 .3l.7 .3M248.6 85.2l.2 1.7M248.6 85.2l1 1.1M248.6 99.8l-.1 .3M248.8 86.9l-.7 .3M248.8 86.9l.4 .3"/>
<path d="M248.9 99.1l-.3 .8M249.2 87.2l-.7 .4M249.4 84.9l.8 1M249.4 87.7l-.4 .9M249.4 87.7l.2-.2h.3l.4 1.1h1.6l.4-.9M249.6 86.3v.6l-.4 .3M249.6 87.5l-.2 .2M250.2 85.9l-.6 .4M250.2 85.9l.6 .2 .2-.1M250.6 85.6l.4 .4M250.7 83.6l.1-.2a.65 .65 0 0 1 1.1-.1l.9 .4M250.7 83.6l.5 1.6"/>
<path d="M250.7 83.6l1.2 .9M251.2 85.2l-.6 .4M251.2 85.2l.5 .2M251.4 99.9v.2M251.5 83.1l1 .9M251.7 85.4l-.7 .6M251.7 99.1l-.3 1M251.8 99.1l-.4 1M251.9 84.5l.2 .6-.4 .3M252.3 87.7l.1-.2h.3l.5 1.1h.6a1.74 1.74 0 0 0 1.7 2.1h2.8l.9-.5h.9l.4 .4M252.3 87.7l-.1 .1M252.5 87.5l-.6 1.1"/>
<path d="M252.5 84l-.6 .5M252.5 87.5h.1M252.6 81.6l.8 1.5M252.6 81.6l1.3 .7M252.8 83.7l.5 .2M253 99.1v5.2h-26.1v-2.6M253.1 88.5l-11.1 11M253.2 81l1.2 .7M253.3 83.9l-.2 .2-.6-.1M253.4 83.1l-.6 .6M253.4 83.1l.5 .2M253.9 83.3l-.6 .6"/>
<path d="M253.9 82.3l.3 .6-.3 .4M254.4 81.7l-.5 .6M254.7 81.3l-1-.1a.61 .61 0 0 0-.7-.2 .61 .61 0 0 0-.4 .6M254.7 81.3l.5 .2M255.1 80.7l-.4 .6M255.1 80.7l.5 .1M255.2 81.5l-.2 .3-.6-.1M255.3 90.7l-8.4 8.4M255.6 80.8l-.4 .7M258.1 97.1v5.1M258.1 85.5v5.2M258.1 85.5h7"/>
<path d="M258.1 82.1h-2.4l-2.7 2.6v3.7M260.2 90.3l-9.4 9.5M260.5 87.4v1.8M260.5 98.6v1.8M260.5 87.4h1.3a1.32 1.32 0 0 0 0 1.8h-1.3M260.5 98.6h1.3a1.32 1.32 0 0 0 0 1.8h-1.3M260.5 90.2l.3 .4M260.5 90.2v.4M260.5 97.2v.3M260.5 97.2l-.4 .3h-.9l-1.1-.5h-2.6a1.7 1.7 0 0 0-1.7 2.1h-2.1M260.5 90.6h4.3M260.5 97.2h4.3"/>
<path d="M260.5 89.2v1M260.5 97.5v1.1M260.5 97.9l.6 .7M260.7 89.2l1.4 1.4M260.8 97.2l-.3 .3M261.4 88.3v.9M261.4 98.6v.9M261.5 99l2.8 2.7M262.1 86l2.1 2.1M264.2 98.6v.9M264.2 88.3v.9M264.3 97.2l.8 .9"/>
<path d="M264.5 90.6l-6.5 6.4M264.8 97.2l.3 .3M264.8 90.6l.3 .1M265.1 86.4l-.3-.4h-4l-.3 .3v1.1M265.1 87.4h-1.3a1.32 1.32 0 0 1 0 1.8h1.3M265.1 98.6h-1.3a1.32 1.32 0 0 1 0 1.8h1.3M265.1 87.4v1.8M265.1 98.6v1.8M265.1 90.2l-.3 .4M265.1 90.2v.5M265.1 97v.5M265.1 85.5v.9"/>
<path d="M265.1 81.3h1.7v1.7h-1.7M265.1 85.3h1.7v1.7h-1.7M265.1 89.3l1.7 1.9v11M265.1 86.4v1M265.1 89.2v1M265.1 90.7v6.3M265.1 97.5v1.1M265.1 97l-.3 .2M265.1 85.4l-.1 .1M265.1 80.9l-4.6 4.6M265.1 94.4l-2.8 2.8M324.3 84.5l-3.8 34.9"/>
<path d="M359.3 92.3l-23.2 17.1M71.8 106.5l.5 .5M71.8 102.1v4.4M71.8 106.5v2.8h48.4v-2.8M72.3 101.6l-.5 .5M72.3 101.6v5.4M72.3 101.6h2.9M72.3 107h2.9M116.8 101.6h2.9M116.8 107h2.9M119.7 101.6l.5 .5M119.7 101.6v5.4"/>
<path d="M120.2 106.5l-.5 .5M120.2 102.1v4.4M197.9 100.1h1.7M199.6 100.8l-1.7 .1M201.3 101l3.3-1.2 .1 .4-.3 .1 .2 3.5h-3.3zM201.3 101.6l2.2 2.2M202.5 107.6l-.4 .4M207 107.6l-1.6 1.7M210.5 104.2l-2.4 2.4M211.5 107.6l-1.7 1.7M213.1 104.4l1.2 1.3M214.2 105.8l-.6 .3"/>
<path d="M214.2 105.8h1.3M214.5 105.5l-.3 .3M214.5 105.5h.7M215.5 106.1h-1.9M216.6 109.3h.1M216.6 108.6h45.9M216.6 107l-2.3 2.3M216.9 102.2l-1.4 1.4M221.4 102.2l-4.1 4.1M224.5 102.2v3.7h33.6v-3.7M224.5 103.6l-2.7 2.7M225.8 100.4v1.1l.2 .2h4.3l.2-.2v-1.1"/>
<path d="M226.7 105.9l-.4 .4M227 100.4l1.4 1.3M231.1 105.9l-.3 .4M235.6 105.9l-.3 .4M239.9 100v.2M240.1 105.9l-.3 .4M242.8 100l-.1 .2M244.6 105.9l-.3 .4M245.6 100.1l.4-1h1.6l.5 1.2 .4-.2M248.5 100.1l.4-1h1.6l.4 1.2 .5-.2M249.1 105.9l-.3 .4M253.6 105.9l-.3 .4"/>
<path d="M258.1 102.2h8.7M260.5 100.4v1.1l.2 .2h4.2l.2-.3M261.8 102.2l-4.1 4.1M265 106.3h-48.4v3M265 106.3l-2.5 2.3M265.1 101.4v4.8M265.1 100.4v1M265.1 106.2l-.1 .1M265.1 103.4l-2.9 2.9M266.8 102.2v2.4l-1.7 1.6M390.4 113l-9 29.4M23.6 144.2h128.9v142.8h-128.9z"/>
<path d="M242.4 163.4l21.8 23.6M367.1 177.8l29.6 52.9M390.2 166.1l-37.3 9.4M230.6 188.8l22.2 20.3M261.5 185l.8-.7 1.9 2.7zM349.8 185.4l26.6 45.3M324.8 213.6l3.2-1.1-2.7 2zM328 212.5l-63 33.5M215 260h195M215 279h40M215 265h195M215 267.1h195"/>
<path d="M215 272.1h70M215 274h70M285 278h125M215 281h40M215 286h195M285 281h125"/>
<circle cx="186.8" cy="36.1" r="4.5"/>
<circle cx="202.6" cy="28" r="4.5"/>
<circle cx="218.8" cy="24.2" r="4.5"/>
<circle cx="156.5" cy="52.3" r="4.5"/>
<circle cx="188.7" cy="50.9" r="4.5"/>
<circle cx="279.3" cy="52.3" r="4.5"/>
<circle cx="96" cy="77.1" r="2.67"/>
<circle cx="96" cy="77.1" r="7.4"/>
<circle cx="96" cy="77.1" r="2.48"/>
<circle cx="96" cy="77.1" r="3.5"/>
<circle cx="96" cy="77.1" r=".4"/>
<circle cx="96" cy="77.1" r="5.8"/>
<circle cx="96" cy="77.1" r="3.3"/>
<circle cx="96" cy="77.1" r="8.3"/>
<circle cx="240.1" cy="71.6" r="7.5"/>
<circle cx="287.9" cy="64.3" r="4.5"/>
<circle cx="324.8" cy="80" r="4.5"/>
<circle cx="96" cy="99.5" r="2.67"/>
<circle cx="96" cy="99.5" r="2.18"/>
<circle cx="96" cy="99.5" r="1.34"/>
<circle cx="162.1" cy="96.1" r="4.5"/>
<circle cx="362.9" cy="89.6" r="4.5"/>
<circle cx="184" cy="118.8" r="4.5"/>
<circle cx="391.7" cy="108.7" r="4.5"/>
<circle cx="210.2" cy="126.5" r="4.5"/>
<circle cx="236.3" cy="126.5" r="4.5"/>
<circle cx="264.8" cy="121.5" r="4.5"/>
<circle cx="239.3" cy="160.1" r="4.5"/>
<circle cx="394.6" cy="165" r="4.5"/>
<circle cx="227.2" cy="185.7" r="4.5"/>
<circle cx="378.7" cy="234.6" r="4.5"/>
<circle cx="398.9" cy="234.6" r="4.5"/>
<circle cx="261" cy="248.1" r="4.5"/>
</g>
<g fill="none" stroke="#808080" stroke-width=".3">
<path d="M74.4 57l.8-.7h41.6l.9 .8v40a29.5 29.5 0 0 1-43.4 0zM75.2 55.9h41.6v53.4h-41.6zM95.5 77.1h1M95.6 76.8l.7 .7M96 76.6v1M96.3 76.8l-.7 .7M353.1 161a5.5 5.5 0 0 1 6.9-.2 18.9 18.9 0 0 1 9.1 17 5 5 0 0 1-7.6 4.1 18.7 18.7 0 0 1-9.9-17.6l.6-2z"/>
<circle cx="79.5" cy="60.6" r="1.66"/>
<circle cx="96" cy="77.1" r="18.3"/>
<circle cx="112.5" cy="60.6" r="1.66"/>
<circle cx="79.5" cy="93.6" r="1.67"/>
<circle cx="96" cy="93.9" r="8.3"/>
<circle cx="112.5" cy="93.6" r="1.67"/>
</g>
<g fill="none" stroke="#000" stroke-width=".5">
<path d="M23.6 151.5h128.9M23.6 158.9h128.9M49.5 144.2v142.8M131.1 144.2v142.8M23.6 166.2h128.9M23.6 173.5h128.9M23.6 180.9h128.9M23.6 188.2h128.9M23.6 197.7h128.9M23.6 205h128.9M23.6 212.3h128.9M23.6 219.7h128.9"/>
<path d="M23.6 227h128.9M23.6 234.3h128.9M23.6 241.6h128.9M23.6 251.1h128.9M23.6 260.7h128.9M23.6 268h128.9M23.6 277.5h128.9"/>
</g>
<path d="M96 37.2v79.8" fill="none" stroke="#000" stroke-width=".35" stroke-dasharray="6.3 1.3 1.3 1.3 1.3 1.3" stroke-dashoffset="1.4"/>
<path d="M262.9 280v6" fill="none" stroke="#000" stroke-width=".3" stroke-dasharray="15.2 1.3 1.3 1.3" stroke-dashoffset="14.1"/>
<path d="M262.9 286v-12" fill="none" stroke="#000" stroke-width=".3" stroke-dasharray="15.2 1.3 1.3 1.3" stroke-dashoffset="11.2"/>
<path d="M255 280h30" fill="none" stroke="#000" stroke-width=".3" stroke-dasharray="15.2 1.3 1.3 1.3" stroke-dashoffset="2.1"/>
<path d="M262.9 274v6" fill="none" stroke="#000" stroke-width=".3" stroke-dasharray="15.2 1.3 1.3 1.3" stroke-dashoffset="14.2"/>
<path d="M380 280v6.9" fill="none" stroke="#c0c0c0" stroke-width=".3"/>
<g fill="none" stroke="#c0c0c0" stroke-width=".35">
<path d="M65 5v5M115 5v5M165 5v5M215 5v10M265 5v5M315 5v5M365 5v5M15 48.5h5M410 48.5h5M15 98.5h5M410 98.5h5M15 148.5h10"/>
<path d="M405 148.5h10M15 198.5h5M410 198.5h5M15 248.5h5M410 248.5h5M65 287v5M115 287v5M165 287v5M215 282v10M265 287v5M315 287v5M365 287v5"/>
</g>
<path d="M15 5h400v287h-400zM23.6 10h386.4v277h-386.4z" fill="none" stroke="#c0c0c0" stroke-width=".7"/>
<path d="M96 77.1l15.3 15.3" fill="none" stroke="#808080" stroke-width=".3" stroke-dasharray="15.2 1.3 1.3 1.3" stroke-dashoffset="6.3"/>
<g fill="#000">
<path d="M83.3 37.2l6.3-1v2zM83.3 117l6.3-1v2z"/>
<path d="M320.3 119.2l-.1 .3 .3 .2v-.3v.3a.33 .33 0 0 0 .4-.4 .33 .33 0 0 0-.6-.1zM381.2 142.1l-.2 .3 .2 .3 .2-.3-.2 .3a.33 .33 0 0 0 .5-.3 .33 .33 0 0 0-.5-.3zM335.8 109.2v.4l.3-.2-.3 .2a.33 .33 0 0 0 .5 .1 .33 .33 0 0 0 0-.5 .33 .33 0 0 0-.5 0zM261.5 185l.8-.7 1.9 2.7zM252.6 208.8l-.1 .5h.5l-.2-.2 .2 .2 .1-.4zM366.9 177.5a.34 .34 0 0 0 .1 .6 .34 .34 0 0 0 .5-.4 .34 .34 0 0 0-.5-.3l.1 .4-.1-.4zM349.6 185.1a.34 .34 0 0 0 0 .6 .34 .34 0 0 0 .5-.2 .34 .34 0 0 0-.4-.4l.1 .3zM184.5 71.1v.5h.4l.1-.1-.3-.2 .3 .2v-.4zM216 74.7l.8-.6 1.6 2.9zM227.7 66.3v.4l.5 .1-.2-.3 .2 .2v-.4zM246.3 74.2v.5l.4 .1-.1-.3 .2 .2v-.4zM260.2 92.7v.5l.2-.3-.2 .3a.35 .35 0 0 0 .5 0 .35 .35 0 0 0 0-.5 .35 .35 0 0 0-.5 0zM262.8 87.9l-.2 .3 .2 .3 .2-.3-.2 .3a.34 .34 0 0 0 .5-.3 .34 .34 0 0 0-.5-.3zM214.6 79.9a.35 .35 0 0 0 0 .6 .35 .35 0 0 0 .5 0 .35 .35 0 0 0 0-.6l-.3 .3 .3-.3zM214.7 87.3a.34 .34 0 0 0 0 .6 .34 .34 0 0 0 .5-.2 .34 .34 0 0 0-.3-.5v.4v-.4zM209.3 76.3a.34 .34 0 0 0 .2 .5 .34 .34 0 0 0 .4-.5l-.4 .2 .3-.2zM324.8 213.6l3.2-1.1-2.7 2zM352.7 175.3l-.1 .3 .3-.1-.3 .1a.34 .34 0 0 0 .5 .2 .34 .34 0 0 0 .1-.5 .34 .34 0 0 0-.5 0zM217 91.2l2 2.7-.8 .5zM204.9 63.8l-.1 .5h.5l-.2-.3 .3 .2-.1-.4zM231.8 88.2a.34 .34 0 0 0 0 .6 .34 .34 0 0 0 .5-.3 .34 .34 0 0 0-.5-.3l.2 .2z"/>
</g>
<text font-size="12.7" x="327.2" y="276.5">AASTU</text>
<g font-size="5.3">
<text x="41" y="9.5">8</text>
<text x="88.5" y="9.5">7</text>
<text x="138.5" y="9.5">6</text>
<text x="188.5" y="9.5">5</text>
<text x="238.5" y="9.5">4</text>
<text x="288.5" y="9.5">3</text>
<text x="338.5" y="9.5">2</text>
<text x="386" y="9.5">1</text>
<text x="16.2" y="31.2">F</text>
<text x="411.2" y="31.2">F</text>
<text x="16.1" y="75.5">E</text>
<text x="411.1" y="75.5">E</text>
<text x="15.5" y="125.5">D</text>
<text x="410.5" y="125.5">D</text>
<text x="15.4" y="175.5">C</text>
<text x="410.4" y="175.5">C</text>
<text x="16" y="225.5">B</text>
<text x="411" y="225.5">B</text>
<text x="15.5" y="269.7">A</text>
<text x="410.5" y="269.7">A</text>
<text x="41" y="291.5">8</text>
<text x="88.5" y="291.5">7</text>
<text x="138.5" y="291.5">6</text>
<text x="188.5" y="291.5">5</text>
<text x="238.5" y="291.5">4</text>
<text x="288.5" y="291.5">3</text>
<text x="338.5" y="291.5">2</text>
<text x="386" y="291.5">1</text>
</g>
<g font-size="4.2">
<text x="201.4" y="29.4">9</text>
<text x="216.5" y="25.7">11</text>
<text x="79.3" y="38">A</text>
<text x="185.7" y="37.6">4</text>
<text x="155.3" y="53.8">6</text>
<text x="187.5" y="52.4">2</text>
<text x="277" y="53.8">14</text>
<text x="286.7" y="65.8">8</text>
<text x="322.5" y="81.4">15</text>
<text x="360.6" y="91.1">16</text>
<text x="160.9" y="97.6">3</text>
<text x="390.5" y="110.2">1</text>
<text x="79.3" y="117.8">A</text>
<text x="182.9" y="120.3">4</text>
<text x="263.6" y="122.9">1</text>
<text x="209.1" y="127.9">7</text>
<text x="235.1" y="127.9">8</text>
<text x="27.5" y="149.4">ITEM NO.</text>
<text x="76.2" y="149.4">PART NUMBER</text>
<text x="137.2" y="149.4">QTY.</text>
<text x="35.4" y="156.3">1</text>
<text x="50" y="156.3">Main Body</text>
<text x="140.6" y="156.3">1</text>
<text x="238.2" y="161.5">2</text>
<text x="35.4" y="163.6">2</text>
<text x="50" y="163.6">part 2 body</text>
<text x="140.6" y="163.6">1</text>
<text x="392.3" y="166.4">11</text>
<text x="35.4" y="171.4">3</text>
<text x="50" y="171.4">worm shaft 1 GR</text>
<text x="140.6" y="171.4">1</text>
<text x="35.4" y="178.3">4</text>
<text x="50" y="178.3">Driver gear</text>
<text x="140.6" y="178.3">1</text>
<text x="35.4" y="185.6">5</text>
<text x="50" y="185.6">Key</text>
<text x="140.6" y="185.6">1</text>
<text x="226.1" y="187.2">3</text>
<text x="35.4" y="194.4">6</text>
<text x="50" y="194.4">SKF - 6204 - 10,SI,NC,10_68</text>
<text x="140.6" y="194.4">2</text>
<text x="35.4" y="202.9">7</text>
<text x="50" y="202.9">Follower Gear</text>
<text x="140.6" y="202.9">1</text>
<text x="35.4" y="210.2">8</text>
<text x="50" y="210.2">Worm Gear2</text>
<text x="140.6" y="210.2">1</text>
<text x="35.4" y="217.5">9</text>
<text x="50" y="217.5">Helical Gear</text>
<text x="140.6" y="217.5">1</text>
<text x="34.2" y="224.4">10</text>
<text x="50" y="224.4">Key 2</text>
<text x="140.6" y="224.4">1</text>
<text x="34.2" y="232.2">11</text>
<text x="50" y="232.2">Shaft 2</text>
<text x="140.6" y="232.2">1</text>
<text x="34.2" y="239.1">12</text>
<text x="50" y="239.1">Key 3</text>
<text x="140.6" y="239.1">1</text>
<text x="376.4" y="236.1">13</text>
<text x="396.6" y="236.1">11</text>
<text x="34.2" y="247.9">13</text>
<text x="50" y="247.9">DIN 625 - 6207 - 12,SI,NC,12_68</text>
<text x="140.6" y="247.9">2</text>
<text x="258.7" y="249.5">17</text>
<text x="34.2" y="257.4">14</text>
<text x="50" y="257.4">DIN 625 - 6204 - 10,SI,NC,10_68</text>
<text x="140.6" y="257.4">2</text>
<text x="216.9" y="263.6">DR.BY: GROUP 3</text>
<text x="286.3" y="263.6">COURSE:MEng2001</text>
<text x="362.1" y="263.5">SEC: D</text>
<text x="388" y="263.5">SCA: 1:3</text>
<text x="34.2" y="265.4">15</text>
<text x="50" y="265.4">top cover</text>
<text x="140.6" y="265.4">1</text>
<text x="34.2" y="274.2">16</text>
<text x="50" y="274.2">ISO 4018 - M10 x 30-NC</text>
<text x="139.5" y="274.2">11</text>
<text x="215.6" y="270.6">CH.BY: MEWAEL M.</text>
<text x="216.8" y="277.7">ID:</text>
<text x="34.2" y="283.7">17</text>
<text x="50" y="283.7">ISO 4762 M10 x 20 - 20C</text>
<text x="140.6" y="283.7">8</text>
<text x="215.6" y="284.4">DATE:26/6/23</text>
<text x="286.3" y="284.4">TITLE: ASSEMBLY DETAIL DRAWING</text>
<text x="381.3" y="284.4">DR.N:</text>
</g>
</svg>
